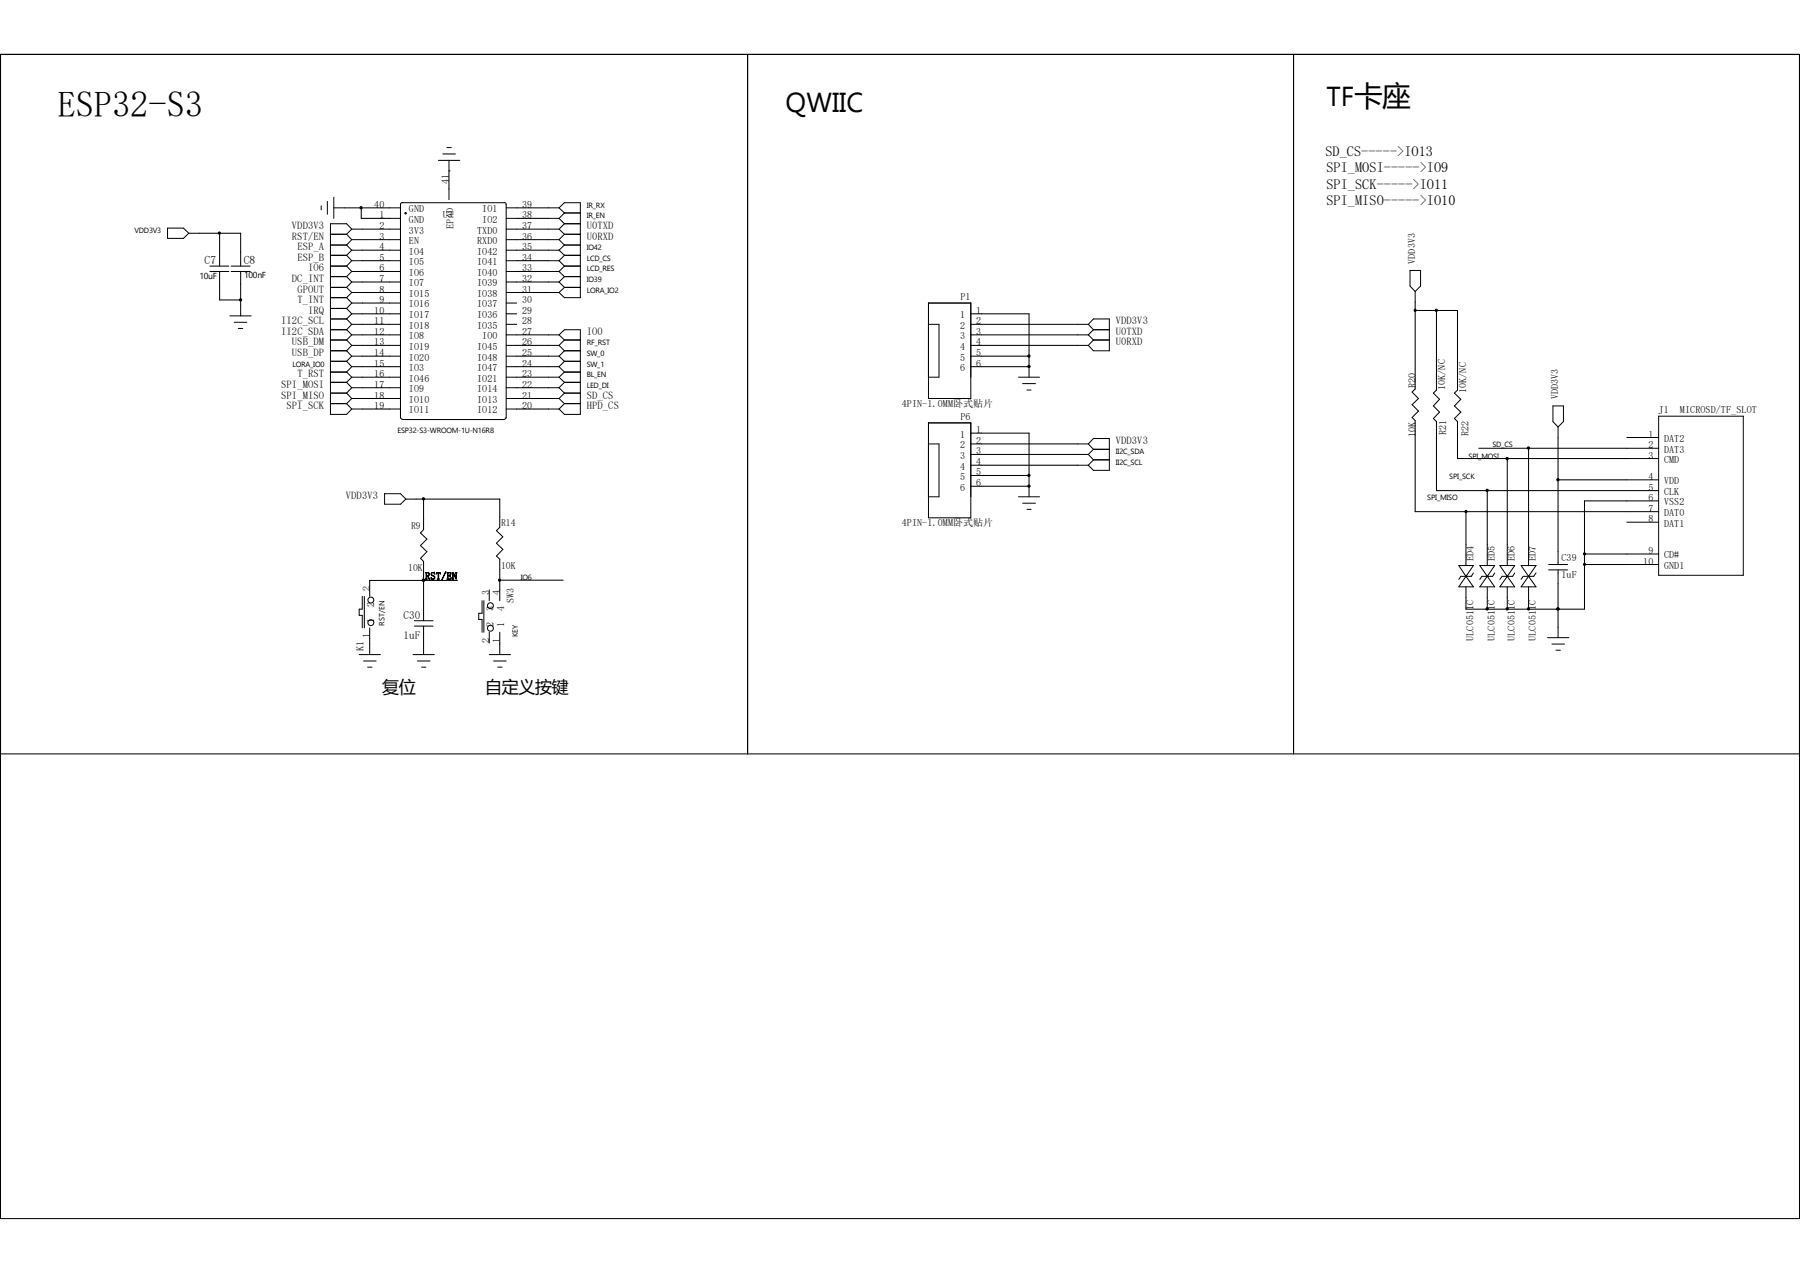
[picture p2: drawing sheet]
<svg xmlns="http://www.w3.org/2000/svg" width="297mm" height="210mm" viewBox="0 0 297 210" stroke-linecap="round" stroke-linejoin="round" font-family="sans-serif">
<g fill="none" stroke="#000" stroke-width=".17">
<path d="M.1 9h296.8v192h-296.8zM123.4 9v115.4M213.4 9v115.4M27.6 37.6h2.7l.9 .9-.9 .8h-2.7zM31.2 38.5h8.5v5.4M36.2 38.5v5.4M53 34v.6M54 33.2v2.1M54.5 38.7h2.7M55.1 34.3h11M55.1 32.6v3.4M57.2 38.7l.8 .8"/>
<path d="M58 37.8h8.1M58 39.5h8.1M58 37.8l-.8 .9M58 37.8l-.8-.9h-2.7v31.5h2.7l.8-.9M58 39.5l-.8 .9M59.6 34.3v1.7h6.5M72.3 26.5h3.6M73.1 25.4h2M73.7 24.3h.8M74.1 28.2h.1M74.1 26.5v6.4M83.2 33.4h.2l.1 .3v35.2"/>
<path d="M83.2 33.4h-16.8l-.3 .2v35.3l.3 .3M83.5 34.3h8.7M83.5 36h8.7M83.5 37.8h8.7M83.5 39.5h8.7M92.2 34.3l.9-.9h2.7v15.7h-2.7l-.9-.8M92.2 39.5l.9 .9M92.2 37.8l.9 .9M92.2 36l.9 .9M92.2 34.3l.9 .8M93.1 38.7h2.7M93.1 36.9h2.7"/>
<path d="M93.1 38.7l-.9 .8M93.1 36.9l-.9 .9M93.1 35.1h2.7M93.1 35.1l-.9 .9M34.6 43.9h3.2M34.6 44.8h3.2M36.2 44.8v4.7h3.5M37.9 52.1h3.5M38.1 43.9h3.2M38.1 44.8h3.2M38.7 53.2h2M39.3 54.2h.7"/>
<path d="M39.7 44.8v7.3M54.5 43.9h2.7M54.5 54.4h2.7M54.5 52.6h2.7M54.5 56.1h2.7M54.5 57.9h2.7M54.5 40.4h2.7M54.5 42.1h2.7M54.5 45.6h2.7M54.5 47.4h2.7M54.5 49.1h2.7M54.5 50.9h2.7"/>
<path d="M54.5 59.6h2.7M57.2 40.4l.8 .9M57.2 42.1l.8 .9M57.2 43.9l.8 .9M57.2 45.6l.8 .9M57.2 47.4l.8 .9M57.2 49.1l.8 .9M57.2 50.9l.8 .9M57.2 52.6l.8 .9M57.2 54.4l.8 .8M57.2 56.1l.8 .9M57.2 57.9l.8 .9"/>
<path d="M57.2 59.6l.8 .9M58 44.8h8.1M58 50h8.1M58 53.5h8.1M58 51.8h8.1M58 55.2h8.1M58 57h8.1M58 58.8h8.1M58 41.3h8.1M58 43h8.1M58 46.5h8.1M58 48.3h8.1"/>
<path d="M58 41.3l-.8 .8M58 43l-.8 .9M58 44.8l-.8 .8M58 46.5l-.8 .9M58 48.3l-.8 .8M58 50l-.8 .9M58 51.8l-.8 .8M58 53.5l-.8 .9M58 55.2l-.8 .9M58 57l-.8 .9M58 58.8l-.8 .8M83.5 44.8h8.7"/>
<path d="M83.5 50h1.8M83.5 53.5h1.8M83.5 51.8h1.8M83.5 55.2h8.7M83.5 57h8.7M83.5 58.8h8.7M83.5 41.3h8.7M83.5 43h8.7M83.5 46.5h8.7M83.5 48.3h8.7M92.2 55.2l.9-.8h2.7v14h-2.7l-.9-.9M92.2 58.8l.9 .8"/>
<path d="M92.2 57l.9 .9M92.2 55.2l.9 .9M92.2 46.5l.9 .9M92.2 44.8l.9 .8M92.2 43l.9 .9M92.2 41.3l.9 .8M93.1 43.9h2.7M93.1 56.1h2.7M93.1 57.9h2.7M93.1 40.4h2.7M93.1 42.1h2.7M93.1 45.6h2.7"/>
<path d="M93.1 47.4h2.7M93.1 59.6h2.7M93.1 59.6l-.9 .9M93.1 57.9l-.9 .9M93.1 56.1l-.9 .9M93.1 47.4l-.9 .9M93.1 45.6l-.9 .9M93.1 43.9l-.9 .9M93.1 42.1l-.9 .9M93.1 40.4l-.9 .9M153.2 50h7v15.7h-7zM153.2 53.5h1.7v8.7h-1.7"/>
<path d="M160.2 53.5h19.4M160.2 51.8h9.6v10.4M160.2 55.2h19.4M160.2 57h19.4M160.2 58.8h9.6M179.6 53.5l.8-.9h2.6v5.3h-2.6l-.8-.9M179.6 53.5l.8 .9M179.6 55.2l.8 .9M180.4 54.4h2.6M180.4 56.1h2.6M180.4 54.4l-.8 .8M180.4 56.1l-.8 .9"/>
<path d="M232.7 44.6h1.7v2.6l-.9 .9-.8-.9zM233.5 51.2h7v13.1l-.5 .6 1 1-1 1.1 1 1-1 1 .5 .6v6h33.2M233.5 48.1v16.1l-.5 .5 1.1 1-1.1 1.1 1.1 1-1.1 1.1 .5 .5v15h40.2M237 51.2v13.1l-.5 .6 1 1-1 1.1 1 1-1 1 .5 .6v11.3h36.7M54.5 61.4h2.7M54.5 63.1h2.7M54.5 64.9h2.7M54.5 66.6h2.7M57.2 61.4l.8 .8M57.2 63.1l.8 .9M57.2 64.9l.8 .8M57.2 66.6l.8 .9"/>
<path d="M58 62.2h8.1M58 65.7h8.1M58 60.5h8.1M58 64h8.1M58 67.5h8.1M58 60.5l-.8 .9M58 62.2l-.8 .9M58 64l-.8 .9M58 65.7l-.8 .9M66.4 69.2h16.8M83.5 68.8v.2l-.3 .2M83.5 62.2h8.7"/>
<path d="M83.5 65.7h8.7M83.5 60.5h8.7M83.5 64h8.7M83.5 67.5h8.7M92.2 65.7l.9 .9M92.2 64l.9 .9M92.2 62.2l.9 .9M92.2 60.5l.9 .9M93.1 61.4h2.7M93.1 63.1h2.7M93.1 64.9h2.7M93.1 66.6h2.7"/>
<path d="M93.1 66.6l-.9 .9M93.1 64.9l-.9 .8M93.1 63.1l-.9 .9M93.1 61.4l-.9 .8M153.2 69.8h7v15.6h-7zM153.2 73.2h1.7v8.8h-1.7M160.2 73.2h19.4M160.2 71.5h9.6v10.5M160.2 75h19.4M160.2 76.8h19.4M160.2 78.4h9.6M160.2 60.5h9.6"/>
<path d="M168.1 62.2h3.4M168.7 63.3h2.2M169.5 64.3h.6M169.8 60.5h.1M179.6 73.2l.8 .9M179.6 73.2l.8-.9h2.6v5.3h-2.6l-.8-.8M179.6 75l.8 .9M180.4 74.1h2.6M180.4 75.9h2.6M180.4 74.1l-.8 .9M180.4 75.9l-.8 .9M244 74h29.7"/>
<path d="M248.7 75.6v17.7M252.2 74v19.3M256.2 67h1.8v2.6l-.9 .8-.9-.8zM257.1 70.4v22.7M257.1 79.2h16.6M268.4 72.2h5.3M273.7 68.7h14v26.2h-14zM59.8 98.4v2.1h-.5v1h.5v2.1M60.1 98.4v5.2M63.5 81.4h2.6l.9 .9-.9 .9h-2.6zM67 82.3h15.5v4.7l-.6 .5 1.1 1.1-1.1 1 1.1 1-1.1 1.1 .6 .5v6.9M69.9 82.3v5.1l-.5 .5 1 1-1 1.1 1 1-1 1.1 .5 .5v9.8"/>
<path d="M75.5 95.8h-14.5v2.6M79.5 99.1v2.1h-.5v1h.5v2.1M79.8 99.1v5.2M80.7 97.3v1.8M82.5 95.7h.1M82.5 95.7h10.4M160.2 80.2h9.6M168.1 82h3.4M168.7 83h2.2M169.5 84h.6M169.8 80.2h.1M240.7 93.3h2.4l-1.2 1.8z"/>
<path d="M241.9 95.1h.1M241.9 95.1l1.2 1.7h-2.4zM241.9 84.4v8.9M243.1 94.5l-.3 .6h-1.8l-.3 .5M244.2 93.3h2.4l-1.2 1.8zM245.4 95.1h.1M245.4 80.9v12.4M245.4 96.8v3.7M245.4 95.1l1.2 1.7h-2.4zM246.6 94.5l-.3 .6h-1.8l-.3 .5M247.5 93.3h2.4l-1.2 1.8zM248.7 95.1h.1"/>
<path d="M248.7 95.1l1.2 1.7h-2.4zM248.7 96.8v3.7M249.9 94.5l-.3 .6h-1.7l-.4 .5M251 93.3h2.4l-1.2 1.8zM252.2 95.1h.1M252.2 95.1l1.2 1.7h-2.4zM252.2 96.8v3.7M253.4 94.5l-.3 .6h-1.8l-.3 .5M255.5 94h3.2M255.5 93.1h3.2M257.1 94v11.2M261.5 93.1h12.2"/>
<path d="M261.5 91.4h12.2M268.4 86.1h5.3M273.7 82.6h-12.2v17.9h-19.6v-3.7M59.3 108h3.5M60 109.1h2.1M60.7 110.1h.7M61 103.6v4.4M68.2 108h3.5M68.4 102.4h3.1M68.4 103.3h3.1M68.9 109.1h2.1M69.6 110.1h.7"/>
<path d="M69.9 103.3v4.7M80.7 104.3v1.8M80.7 108h3.5M81.4 109.1h2.1M82.1 110.1h.7M82.5 104.3v3.7M255.4 105.2h3.5M256.1 106.3h2M256.8 107.3h.7M257.1 100.5h.1M.1 124.4h296.8"/>
<circle cx="66.9" cy="35.2" r=".13"/>
<circle cx="61.2" cy="99" r=".49"/>
<circle cx="80.9" cy="99.9" r=".49"/>
<circle cx="61.2" cy="102.7" r=".49"/>
<circle cx="80.9" cy="103.7" r=".49"/>
</g>
<g fill="#000" stroke="#000" stroke-width=".17">
<circle cx="36.2" cy="38.4" r=".18"/>
<circle cx="59.6" cy="34.3" r=".19"/>
<circle cx="39.7" cy="49.5" r=".19"/>
<circle cx="169.8" cy="58.7" r=".19"/>
<circle cx="233.5" cy="51.2" r=".18"/>
<circle cx="237" cy="51.2" r=".19"/>
<circle cx="169.8" cy="60.5" r=".19"/>
<circle cx="169.8" cy="78.4" r=".19"/>
<circle cx="248.7" cy="75.6" r=".19"/>
<circle cx="252.2" cy="73.9" r=".19"/>
<circle cx="257.1" cy="79.1" r=".19"/>
<circle cx="69.9" cy="82.3" r=".19"/>
<circle cx="69.9" cy="95.7" r=".19"/>
<circle cx="82.4" cy="95.7" r=".18"/>
<circle cx="169.8" cy="80.2" r=".19"/>
<circle cx="241.9" cy="84.4" r=".18"/>
<circle cx="245.4" cy="80.9" r=".19"/>
<circle cx="261.4" cy="91.4" r=".18"/>
<circle cx="261.4" cy="93.1" r=".18"/>
<circle cx="245.4" cy="100.5" r=".19"/>
<circle cx="248.7" cy="100.5" r=".19"/>
<circle cx="252.2" cy="100.5" r=".19"/>
<circle cx="257.1" cy="100.5" r=".19"/>
</g>
<text font-size="6" x="9.5" y="19.3">ESP32-S3</text>
<g font-size="4.5">
<text x="218.9" y="17.5">TF卡座</text>
<text x="129.6" y="18.4">QWIIC</text>
</g>
<g font-size="2.8">
<text x="63.1" y="114.3">复位</text>
<text x="80.1" y="114.3">自定义按键</text>
</g>
<g font-size="2.4">
<text x="218.7" y="25.7">SD_CS-----&gt;IO13</text>
<text x="218.9" y="28.4">SPI_MOSI-----&gt;IO9</text>
<text x="218.9" y="31.2">SPI_SCK-----&gt;IO11</text>
<text x="218.9" y="33.7">SPI_MISO-----&gt;IO10</text>
</g>
<g font-size="1.9">
<text x="33.7" y="43.5">C7</text>
<text x="40.2" y="43.5">C8</text>
</g>
<g font-size="1.8">
<text x="66.6" y="102.1">C30</text>
<text x="66.6" y="105.4">1uF</text>
</g>
<g font-size="1.7">
<text x="61.8" y="34.3">40</text>
<text x="67.5" y="35">GND</text>
<text x="74.1" y="30.3" transform="rotate(-90 74.1 30.3)">41</text>
<text x="79.6" y="35">IO1</text>
<text x="86.1" y="34.3">39</text>
<text x="48.2" y="37.8">VDD3V3</text>
<text x="48.2" y="39.5">RST/EN</text>
<text x="49.1" y="41.3">ESP_A</text>
<text x="62.6" y="41.3">4</text>
<text x="62.6" y="39.5">3</text>
<text x="62.6" y="37.8">2</text>
<text x="62.6" y="36">1</text>
<text x="67.5" y="42">IO4</text>
<text x="67.5" y="40.3">EN</text>
<text x="67.5" y="38.5">3V3</text>
<text x="67.5" y="36.7">GND</text>
<text x="73.1" y="36">U3</text>
<text x="74.8" y="37.7" transform="rotate(-90 74.8 37.7)">EPAD</text>
<text x="78.7" y="38.5">TXD0</text>
<text x="78.7" y="40.3">RXD0</text>
<text x="78.7" y="42">IO42</text>
<text x="79.6" y="36.7">IO2</text>
<text x="86.1" y="36">38</text>
<text x="86.1" y="37.8">37</text>
<text x="86.1" y="39.5">36</text>
<text x="86.1" y="41.3">35</text>
<text x="96.8" y="39.5">U0RXD</text>
<text x="96.8" y="37.8">U0TXD</text>
<text x="48.2" y="46.5">DC_INT</text>
<text x="49.1" y="43">ESP_B</text>
<text x="50.8" y="44.8">IO6</text>
<text x="62.6" y="46.5">7</text>
<text x="62.6" y="44.8">6</text>
<text x="62.6" y="43">5</text>
<text x="67.5" y="47.2">IO7</text>
<text x="67.5" y="45.5">IO6</text>
<text x="67.5" y="43.7">IO5</text>
<text x="78.7" y="43.7">IO41</text>
<text x="78.7" y="45.5">IO40</text>
<text x="78.7" y="47.2">IO39</text>
<text x="86.1" y="43">34</text>
<text x="86.1" y="44.8">33</text>
<text x="86.1" y="46.5">32</text>
<text x="233.5" y="43.5" transform="rotate(-90 233.5 43.5)">VDD3V3</text>
<text x="46.4" y="53.5">II2C_SCL</text>
<text x="49.1" y="48.3">GPOUT</text>
<text x="49.1" y="50">T_INT</text>
<text x="50.8" y="51.8">IRQ</text>
<text x="61.8" y="53.5">11</text>
<text x="61.8" y="51.8">10</text>
<text x="62.6" y="50">9</text>
<text x="62.6" y="48.3">8</text>
<text x="67.5" y="52.5">IO17</text>
<text x="67.5" y="50.7">IO16</text>
<text x="67.5" y="49">IO15</text>
<text x="78.7" y="49">IO38</text>
<text x="78.7" y="50.7">IO37</text>
<text x="78.7" y="52.5">IO36</text>
<text x="86.1" y="48.3">31</text>
<text x="86.1" y="50">30</text>
<text x="86.1" y="51.8">29</text>
<text x="86.1" y="53.5">28</text>
<text x="158.5" y="52.5">1</text>
<text x="158.5" y="49.5">P1</text>
<text x="161.1" y="51.8">1</text>
<text x="161.1" y="53.5">2</text>
<text x="184.1" y="53.5">VDD3V3</text>
<text x="46.4" y="55.2">II2C_SDA</text>
<text x="48.2" y="57">USB_DM</text>
<text x="48.2" y="58.8">USB_DP</text>
<text x="61.8" y="58.8">14</text>
<text x="61.8" y="57">13</text>
<text x="61.8" y="55.2">12</text>
<text x="67.5" y="59.5">IO20</text>
<text x="67.5" y="57.7">IO19</text>
<text x="67.5" y="56">IO8</text>
<text x="67.5" y="54.2">IO18</text>
<text x="78.7" y="54.2">IO35</text>
<text x="78.7" y="57.7">IO45</text>
<text x="78.7" y="59.5">IO48</text>
<text x="79.6" y="56">IO0</text>
<text x="86.1" y="55.2">27</text>
<text x="86.1" y="57">26</text>
<text x="86.1" y="58.8">25</text>
<text x="96.8" y="55.2">IO0</text>
<text x="158.5" y="54.2">2</text>
<text x="158.5" y="56">3</text>
<text x="158.5" y="57.7">4</text>
<text x="158.5" y="59.5">5</text>
<text x="161.1" y="55.2">3</text>
<text x="161.1" y="57">4</text>
<text x="161.1" y="58.8">5</text>
<text x="184.1" y="55.2">U0TXD</text>
<text x="184.1" y="57">U0RXD</text>
<text x="46.4" y="64">SPI_MOSI</text>
<text x="46.4" y="65.7">SPI_MISO</text>
<text x="49.1" y="62.2">T_RST</text>
<text x="61.8" y="65.7">18</text>
<text x="61.8" y="64">17</text>
<text x="61.8" y="62.2">16</text>
<text x="61.8" y="60.5">15</text>
<text x="67.5" y="64.7">IO9</text>
<text x="67.5" y="62.9">IO46</text>
<text x="67.5" y="61.2">IO3</text>
<text x="78.7" y="61.2">IO47</text>
<text x="78.7" y="62.9">IO21</text>
<text x="78.7" y="64.7">IO14</text>
<text x="86.1" y="60.5">24</text>
<text x="86.1" y="62.2">23</text>
<text x="86.1" y="64">22</text>
<text x="86.1" y="65.7">21</text>
<text x="96.8" y="65.7">SD_CS</text>
<text x="158.5" y="61.2">6</text>
<text x="161.1" y="60.5">6</text>
<text x="233.6" y="64.1" transform="rotate(-90 233.6 64.1)">R20</text>
<text x="238.5" y="64.3" transform="rotate(-90 238.5 64.3)">10K/NC</text>
<text x="241.9" y="64.9" transform="rotate(-90 241.9 64.9)">10K/NC</text>
<text x="257.1" y="65.9" transform="rotate(-90 257.1 65.9)">VDD3V3</text>
<text x="47.3" y="67.5">SPI_SCK</text>
<text x="61.8" y="67.5">19</text>
<text x="67.5" y="68.2">IO11</text>
<text x="67.5" y="66.5">IO10</text>
<text x="78.7" y="66.5">IO13</text>
<text x="78.7" y="68.2">IO12</text>
<text x="86.1" y="67.5">20</text>
<text x="96.8" y="67.5">HPD_CS</text>
<text x="148.8" y="67.1">4PIN-1.0MM卧式贴片</text>
<text x="158.5" y="69.2">P6</text>
<text x="161.1" y="71.5">1</text>
<text x="238.6" y="71.8" transform="rotate(-90 238.6 71.8)">R21</text>
<text x="242.3" y="71.9" transform="rotate(-90 242.3 71.9)">R22</text>
<text x="273.7" y="68.2">J1</text>
<text x="277.2" y="68.2">MICROSD/TF_SLOT</text>
<text x="158.5" y="72.2">1</text>
<text x="158.5" y="74">2</text>
<text x="158.5" y="75.7">3</text>
<text x="158.5" y="77.5">4</text>
<text x="161.1" y="73.2">2</text>
<text x="161.1" y="75">3</text>
<text x="161.1" y="76.8">4</text>
<text x="184.1" y="73.2">VDD3V3</text>
<text x="233.6" y="72.1" transform="rotate(-90 233.6 72.1)">10K</text>
<text x="272" y="74">2</text>
<text x="272" y="75.6">3</text>
<text x="272" y="72.2">1</text>
<text x="274.6" y="74.7">DAT3</text>
<text x="274.6" y="76.4">CMD</text>
<text x="274.6" y="72.9">DAT2</text>
<text x="57.1" y="82.3">VDD3V3</text>
<text x="158.5" y="79.2">5</text>
<text x="158.5" y="80.9">6</text>
<text x="161.1" y="78.4">5</text>
<text x="161.1" y="80.2">6</text>
<text x="272" y="79.2">4</text>
<text x="272" y="80.9">5</text>
<text x="272" y="82.6">6</text>
<text x="274.6" y="79.9">VDD</text>
<text x="274.6" y="81.7">CLK</text>
<text x="274.6" y="83.4">VSS2</text>
<text x="148.8" y="86.8">4PIN-1.0MM卧式贴片</text>
<text x="272" y="84.4">7</text>
<text x="272" y="86.1">8</text>
<text x="274.6" y="85.1">DAT0</text>
<text x="274.6" y="86.9">DAT1</text>
<text x="70.1" y="95.6">RST/EN</text>
<text x="243.1" y="92.6" transform="rotate(-90 243.1 92.6)">ED4</text>
<text x="246.6" y="92.6" transform="rotate(-90 246.6 92.6)">ED5</text>
<text x="249.9" y="92.6" transform="rotate(-90 249.9 92.6)">ED6</text>
<text x="253.4" y="92.6" transform="rotate(-90 253.4 92.6)">ED7</text>
<text x="257.6" y="92.6">C39</text>
<text x="257.6" y="95.4">1uF</text>
<text x="271.1" y="93.1">10</text>
<text x="272" y="91.4">9</text>
<text x="274.6" y="92.1">CD#</text>
<text x="274.6" y="93.9">GND1</text>
<text x="61" y="97.5" transform="rotate(-90 61 97.5)">2</text>
<text x="61.7" y="100.1" transform="rotate(-90 61.7 100.1)">2</text>
<text x="80.7" y="98.2" transform="rotate(-90 80.7 98.2)">3</text>
<text x="81.4" y="100.8" transform="rotate(-90 81.4 100.8)">3</text>
<text x="82.5" y="98.2" transform="rotate(-90 82.5 98.2)">4</text>
<text x="83.2" y="100.8" transform="rotate(-90 83.2 100.8)">4</text>
<text x="84.8" y="99.5" transform="rotate(-90 84.8 99.5)">SW3</text>
<text x="60" y="107.4" transform="rotate(-90 60 107.4)">K1</text>
<text x="61" y="105.3" transform="rotate(-90 61 105.3)">1</text>
<text x="61.7" y="102.7" transform="rotate(-90 61.7 102.7)">1</text>
<text x="80.7" y="106" transform="rotate(-90 80.7 106)">2</text>
<text x="81.4" y="103.5" transform="rotate(-90 81.4 103.5)">2</text>
<text x="82.5" y="106" transform="rotate(-90 82.5 106)">1</text>
<text x="83.2" y="103.5" transform="rotate(-90 83.2 103.5)">1</text>
<text x="243.1" y="105.7" transform="rotate(-90 243.1 105.7)">ULC0511C</text>
<text x="246.6" y="105.7" transform="rotate(-90 246.6 105.7)">ULC0511C</text>
<text x="249.9" y="105.7" transform="rotate(-90 249.9 105.7)">ULC0511C</text>
<text x="253.4" y="105.7" transform="rotate(-90 253.4 105.7)">ULC0511C</text>
</g>
<g font-size="1.6">
<text x="67.8" y="87.2">R9</text>
<text x="82.7" y="86.8">R14</text>
<text x="67.4" y="94.2">10K</text>
<text x="82.7" y="93.8">10K</text>
</g>
<g font-size="1.4">
<text x="32.9" y="46.1">10uF</text>
<text x="40.3" y="45.9">100nF</text>
</g>
<g font-size="1.2">
<text x="96.8" y="34.3">IR_RX</text>
<text x="22.2" y="38.5">VDD3V3</text>
<text x="96.8" y="41.3">IO42</text>
<text x="96.8" y="36">IR_EN</text>
<text x="96.8" y="46.5">IO39</text>
<text x="96.8" y="44.8">LCD_RES</text>
<text x="96.8" y="43">LCD_CS</text>
<text x="96.8" y="48.3">LORA_IO2</text>
<text x="96.8" y="58.8">SW_0</text>
<text x="96.8" y="57">RF_RST</text>
<text x="48.3" y="60.5">LORA_IO0</text>
<text x="96.8" y="64">LED_DI</text>
<text x="96.8" y="62.2">BL_EN</text>
<text x="96.8" y="60.5">SW_1</text>
<text x="65.6" y="71.5">ESP32-S3-WROOM-1U-N16R8</text>
<text x="184.1" y="75">II2C_SDA</text>
<text x="184.1" y="76.8">II2C_SCL</text>
<text x="242.3" y="75.6">SPI_MOSI</text>
<text x="246.3" y="73.7">SD_CS</text>
<text x="235.5" y="82.5">SPI_MISO</text>
<text x="239.1" y="79">SPI_SCK</text>
<text x="85.9" y="95.7">IO6</text>
<text x="63.5" y="103.2" transform="rotate(-90 63.5 103.2)">RST/EN</text>
<text x="85.5" y="105.1" transform="rotate(-90 85.5 105.1)">KEY</text>
</g>
</svg>
